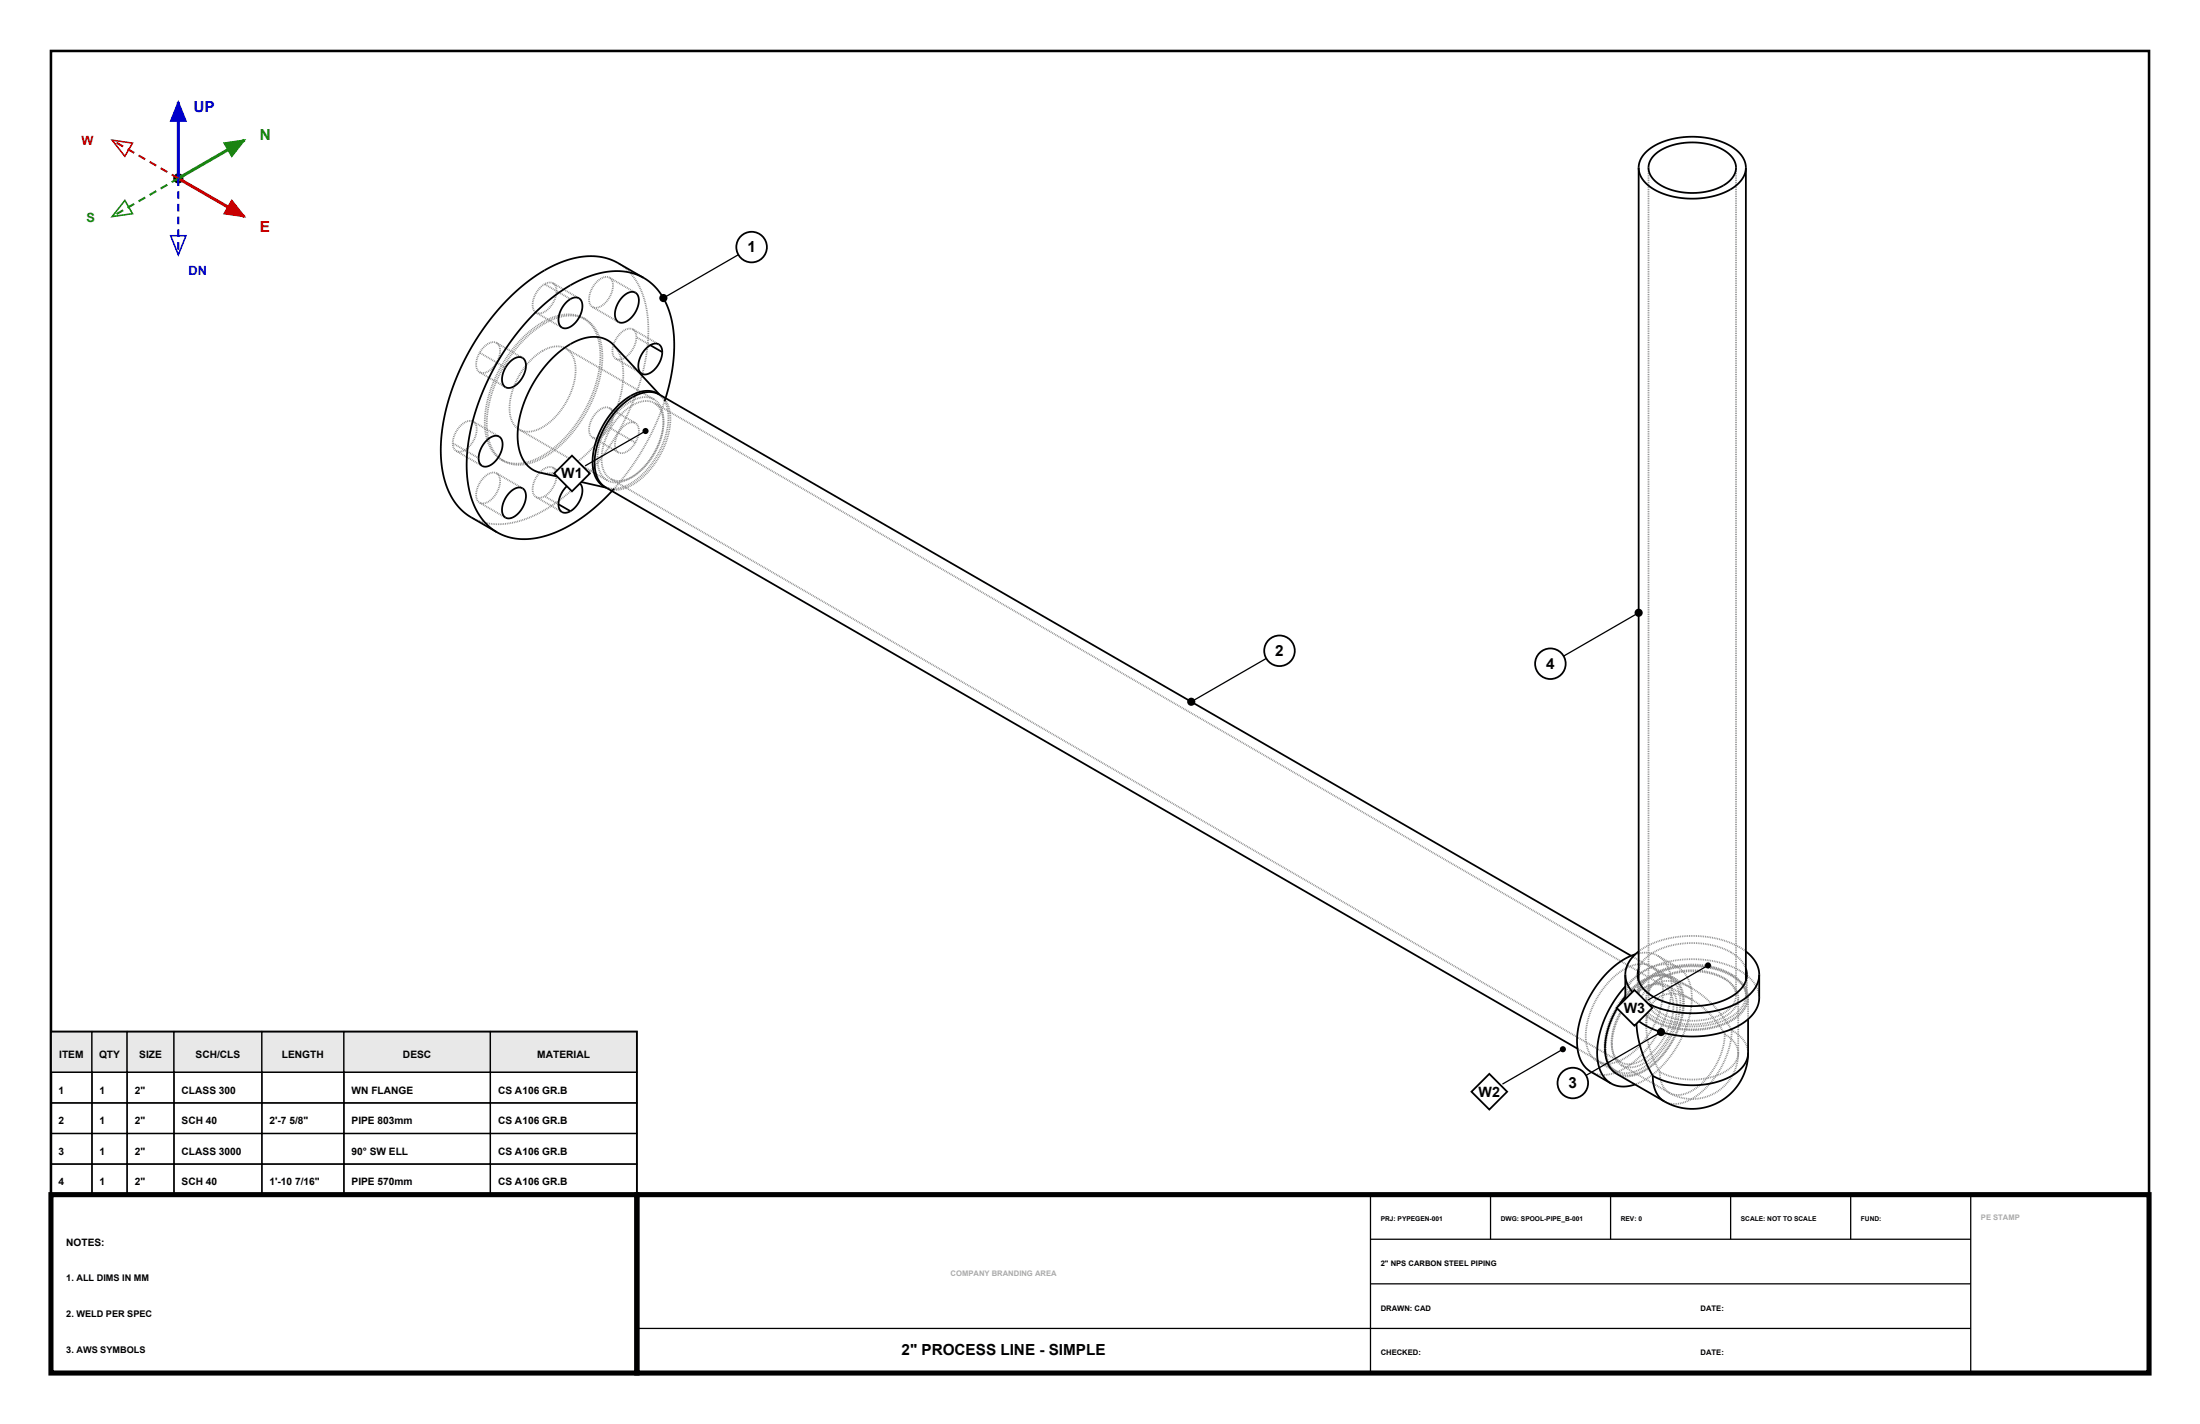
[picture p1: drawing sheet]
<svg xmlns="http://www.w3.org/2000/svg" width="432mm" height="279mm" viewBox="0 0 432 279" stroke-linecap="round" stroke-linejoin="round" font-family="sans-serif">
<path d="M10 10h411.8v224.4h-411.8z" fill="none" stroke="#000" stroke-width=".5"/>
<g fill="none" stroke="#888" stroke-width=".35" stroke-dasharray=".2 .2" stroke-linecap="butt">
<path d="M323.6 32.9v162.4M340.7 32.9v162.4M106.9 55.7l-1.3 1.3-.9 1.7-.1 1.6 .2 .6 .4 .4M108.5 55.6l-.7-.2-.9 .3M108.5 55.6l5.1 2.9M112 58.7l-5.1-3M119.6 54.5l-.8-.2-.9 .4-.9 .7-.7 1-.5 1.2-.2 1.1 .2 1 .5 .5M121.3 51.6l1.3 .9 1.2 1.2 1 1.4 .9 1.6 .6 1.7 .5 1.9 .3 2.1 .2 2.4-.4 4.9-1.2 5-1.9 5.3-2.5 4.9-3.1 4.7-3.6 4.2-3.8 3.6-3.9 2.7-1.9 1-2 .8-2 .6-1.9 .3-1.7 .1-1.8-.2-1.6-.5-1.5-.7M124.7 57.4l-5.1-2.9M94.1 69.2l-.5 1.2-.1 1.1 .1 1 .5 .5M94.1 73l.8 .2 .9-.3 .9-.8 .8-1 .5-1.2 .2-1.1-.2-.9-.5-.6M94.1 73l5.1 3"/>
<path d="M97.5 67.3l-.8-.2-.9 .3-.9 .8-.8 1M97.5 67.3l5 2.9M99.2 72.1l-5.1-2.9M105.2 61.3l.8 .2 .9-.3 .9-.8 .7-.9 .6-1.3 .1-1.1-.1-.9-.6-.6M105.2 61.3l5.1 3M106.5 68.8l1.3-.6 1.2-.2h1.1l1 .4M106.5 63.2l2.2-1 2.1-.5 1.9 .1 1.8 .6M106.9 63.5l2.2-1.1 2.1-.4h1.9l1.8 .7M111.1 68.4l.8 .7 .6 .9 .4 1.2 .1 1.4-.1 1.5-.4 1.6-.6 1.6-.8 1.7-1 1.4-1.1 1.4-1.3 1.2-1.3 .8-1.1 .6-1.3 .3-1.1-.1-1-.3M114.5 62.4l1.4 1.2 1.1 1.7 .6 2.1 .2 2.4-.2 2.7-.6 2.8-1.1 2.9-1.4 2.8-1.7 2.5-2 2.5-2.1 1.9-2.3 1.6-2.2 1-2.1 .4h-2l-1.6-.7M114.5 62.4l.4 .3M114.9 62.7l1.4 1.1 1.1 1.7 .6 2.1 .2 2.4-.2 2.7-.6 2.8-1.1 3-1.4 2.7-1.7 2.5-2 2.5-2.1 2-2.3 1.5-2.2 1-2.1 .5-2-.1-1.6-.6"/>
<path d="M116.3 60.2l.8 .2 .9-.3 .9-.8 .7-1 .5-1.1 .2-1.2-.2-.9-.5-.6M116.3 60.2l5.1 3M120.5 67.7l.9 1.3 .6 1.6 .3 1.9v2.1l-.3 2.2-.6 2.3-.9 2.3-1.2 2.3-1.3 2.1-1.6 2-1.8 1.7-1.6 1.3-1.8 1.1-1.8 .7-1.7 .3-1.7-.2M120.9 70.4l.5 .1 .7-.1 1.3-.9 1.1-1.6 .4-1.7M120.9 70.4l5.1 2.9M123.7 78.8l1.3-.6 1.2-.3 1.1 .1 1 .3M124.1 79.5l-1.7 1.3-1.6 1.8-1.4 2.2-.9 2.2-.4 2.3 .1 2.1 .6 1.5 1 1.1M124.2 64.6l-.8-.1-.8 .3-.9 .7-.8 1.1-.5 1.1-.2 1.1 .2 1 .5 .6M124.2 64.6l5.1 3M124.9 66.2l-.2-1-.5-.6M127.6 67.7l-2.7-1.5M128.3 78.3l.8 .7 .7 1 .3 1.2 .1 1.3-.1 1.6-.3 1.5-.6 1.7-.9 1.6-.9 1.5-1.2 1.4-1.2 1.1-1.3 .9-1.2 .6-1.2 .2h-1.2l-.9-.4"/>
<path d="M128.3 78.3l-17.2-9.9M128.4 79.1l-.9-.4h-1l-1.2 .3-1.2 .5M129.2 77.3l.7 .6M129.5 77.5l.4 .4M129.9 77.9l.6 .9 .4 1.1 .3 1.3v1.6l-.3 1.5-.4 1.7-1.5 3.3-2.1 3-2.4 2.1-1.3 .8-1.3 .5-1.2 .2-1.2-.1M130.5 78.7l-1.8 4.6-2.3 4.5-2.8 4.2-3.1 3.9M88.9 87l.1 .9 .6 .6M89.6 88.5l.7 .1 .9-.3 .9-.7 .8-1.1 .5-1.1 .2-1.1-.2-1-.5-.6M89.6 88.5l5 2.9M92.9 82.7l-.6-.1-.6 .1-1.4 .9-1 1.6-.4 1.8M92.9 82.7l5.1 3M93.9 89.9l-5-2.9"/>
<path d="M94.1 98.6l.8 .2 .9-.4 .9-.7 .8-1 .5-1.1 .2-1.2-.2-.9-.5-.6M97.5 92.9l-.8-.2-.9 .3-.9 .8-.7 1-.6 1.1-.1 1.2 .1 .9 .5 .6M97.5 92.9l5 2.9M98.5 90.2l-1.1-.8-.9-1.1-.7-1.4-.4-1.5-.2-1.8v-2l.3-2.1 .5-2.1 .7-2.1 1-2.2 1.2-2.1 1.3-2 1.5-1.8 1.5-1.5 1.7-1.4 1.6-1.1M98.5 90.2l.4 .3M98.9 90.5l-1.1-.9-.9-1-.7-1.4-.4-1.6-.2-1.8v-2l.3-2.1 .5-2 .7-2.2 1-2.2 1.2-2.1 1.3-1.9 1.5-1.9 1.5-1.5 1.7-1.4 1.6-1M101.9 84.3l-1.1-1.1-.7-1.7-.1-2.2 .5-2.4 1-2.4 1.4-2.3 1.7-2 1.9-1.4M105.2 97.5l.8 .2 .9-.3M105.2 97.5l5.1 3M106.9 97.4l1.3-1.2 .9-1.8 .1-1.6-.2-.6-.5-.4M108.5 91.8l-.7-.2-.9 .3-.9 .8-.8 1-.5 1.2-.2 1.1 .2 .9 .5 .6M108.5 91.8l5.1 2.9"/>
<path d="M109.6 98.9l-2.7-1.5M116.3 85.8l.7 .2 1-.3 .9-.8 .7-1M116.3 85.8l5.1 3M118.9 95.6l1.1 .4 1.3 .1 1.4-.3 1.4-.7 1.5-1 1.4-1.3 1.3-1.6 1.1-1.6 1-1.9 .6-1.9 .4-1.8 .2-1.8-.2-1.5-.4-1.4-.7-1.1-.9-.8M119 95.7l.5 .1M119.2 94.2l-1.2-1-.6-1.7-.1-2.2 .5-2.5 .9-2.4 1.5-2.3 1.7-1.9 1.8-1.4M119.2 94.2l-17.3-9.9M119.5 95.8l-.8-.3M119.6 83.9l.5-1.2 .2-1.1-.2-1-.5-.5M119.6 80.1l-.7-.2-.9 .3-.9 .8-.8 1-.5 1.2-.2 1.1 .2 1 .5 .5M119.6 80.1l5.1 2.9M119.8 94l.9 .3h1.1l1.2-.2 1.1-.5 1.2-.9 1.2-1 1.9-2.7 .8-1.5 .6-1.6 .3-1.4 .1-1.5-.1-1.3-.3-1.1-.6-.9-.8-.6"/>
<path d="M121.4 88.8l.7 .1 .9-.3 .9-.7 .8-1.1M124.7 86.8l-5.1-2.9M124.7 86.8l.5-1.1 .2-1.2-.2-.9-.5-.6M124.7 83l-.7-.1-1 .3-.9 .7-.7 1-.5 1.2-.2 1.1 .2 1 .5 .6M99.2 101.6l-5.1-3M319 193.6l2.7-2.4 1.3-.9 1.4-.6 1.4-.4 1.3-.1 1.2 .2 1 .4M321 187.2l1.2-.2 1.1-.1 1.1 .2 1 .4M321.2 195.8l.2 1.2 .6 1.2 1.1 1.1 1.2 .9 1.7 .8 1.9 .6 2.2 .4 2.1 .1 2.2-.1 2-.4 1.8-.5 1.7-.8 1.3-1 1.1-1.1 .6-1.2 .2-1.2M321.2 200v-4.2M321.4 195.8l.2 1.2 .7 1.2 1 1 1.3 1 1.6 .7 1.8 .6 2.1 .4 2.1 .1 2.1-.2 2-.3 1.8-.6 1.6-.7 1.3-1 1-1 .7-1.2 .2-1.2M321.4 191.2v4.6M321.6 195.3l.1 .9 .4 .9 .5 .8 .8 .8 2.1 1.3 2.7 1 2.9 .4 3.1-.1 2.9-.6 2.5-1.1"/>
<path d="M321.6 192.4v2.9M322.4 192.4l-2.2 1.6-1.9 2.2-1.7 2.7-1.1 2.7-.5 2.8 .1 2.5 .3 1.1 .4 .8 .6 .7 .7 .6M322.4 194l-1.8 1.3-1.6 1.8-1.3 2.1-.9 2.3-.5 2.3 .1 2 .6 1.6 1.1 1M323.1 195.8l.2 1 .5 1 .9 .9 1 .7 1.4 .7 1.6 .5 1.7 .3 1.8 .1 1.8-.1 1.7-.3 1.4-.5 1.4-.6 1.1-.8 .9-.9 .5-1 .2-1M323.6 195.3l.3 1.4 1.1 1.4 1.7 1.1 2.2 .7 2.4 .4 2.5-.1 2.4-.5 2-.9M324.2 189.6l.9 .8 .7 1.1 .5 1.4 .1 1.6M324.2 189.6l3.9 2.3M325.4 187.5l1.2 1 .8 1.4 .5 1.6 .2 2.1M325.4 187.5l3.9 2.3M326.4 194.5l-.3 2.7-1 2.9-1.5 2.8-1.8 2.4-2.2 1.9-2.3 1.2-1.1 .2-1 .1-.9-.1-.8-.4M326.7 193.5l-1-.3h-1l-1.1 .2-1.2 .6M326.7 193.5l-198.3-114.4"/>
<path d="M327.3 193.4l-1.5-.4-1.8 .2-1.9 1-1.8 1.6-1.6 2-1.2 2.4-.8 2.4-.3 2.3M327.3 193.4l4.8 2.8M327.6 191.9l-1.1-.5h-1.3l-1.4 .3-1.4 .7M327.6 191.9l-7.5-4.4M328.1 193.6l-.4 3.3-1.1 3.5-1.9 3.4-2.3 2.9-2.7 2.4-1.4 .8-1.3 .6-1.4 .3-1.2 .1-1.1-.2-1.1-.4M328.1 191.9l1 .8 .7 1.1 .4 1.4 .1 1.6M328.2 191.7l-.9-.4-1-.1-1.2 .1-1.2 .4-1.3 .6-1.3 1-2.3 2.2M328.2 191.7l3.9 2.3M329.3 189.8l1.2 1 .9 1.4 .5 1.6 .2 2M330.3 196.8l-.3 2.7-.9 2.9-1.5 2.8-1.9 2.4-2.2 1.9-2.2 1.1-1.2 .3-.9 .1-1-.2-.8-.3M332.1 195.8l-.3 2.4-.6 2.7-1.1 2.6-1.4 2.5-1.7 2.4-2 1.9-2.1 1.5-2 1M332.1 194l-2.1-1-2.1-.5-1.9 .1-1.6 .6-1.4 1.1-1 1.6-.6 2.1-.2 2.3"/>
<path d="M332.1 196.2l-1.7-.8-1.7-.4-1.6 .1-1.3 .5-1.1 .9-.9 1.3-.5 1.7-.2 1.9M338.2 198.8l1.1-.7 .8-.9 .5-.9 .1-1M338.5 192.1l-2.1-.9-2.5-.5-2.7-.1-2.5 .4-2.3 .8-1.8 1.1-1.1 1.4-.4 1.5M339.6 199.6l1.3-.9 1-1 .6-1.2 .2-1.2M339.7 186.8l-2.2-.9-2.7-.7-3-.2-2.8 .3-2.6 .7-2.2 1.1-1.7 1.4-.9 1.5M339.7 191.4l-2.5-1.1-2.9-.6-3.2-.1-3 .5-2.8 .9-2.1 1.4-.8 .8-.5 .8-.4 .9-.1 .9M339.9 191.3l-2.6-1.1-3-.6-3.2-.1-3.1 .4-2.8 1-2.2 1.4-.8 .8-.6 .9-.3 .9-.1 .9M340.7 195.3l-.1-.9-.5-1-.8-.8-1.1-.8-1.3-.6-1.4-.4-1.6-.3-1.7-.1-3.4 .4-1.4 .4-1.4 .6-1 .8-.8 .8-.5 1-.1 .9M341.2 195.8l-.2-1.1-.5-.9-.8-.9-1.2-.8M341.4 185.9l-2.2-1.1-2.5-.7-2.8-.4h-2.7l-2.8 .3-2.6 .6-2.3 .9-1.9 1.2M341.4 190.4l-3-1.3-3.7-.8-3.9-.1-3.6 .6-3.4 1.1-1.4 .8-1.2 .9-1 1-.7 1-.4 1.1-.1 1.1M342.7 186.7l-1.3-.8"/>
<path d="M342.7 190l-.5-.9-.6-.8-1.9-1.5M342.7 195.3l-.2-1.2-.7-1.1-.9-1.1-1.3-.9-1.6-.7-1.8-.6-1.9-.3-2.1-.1-2.1 .1-2 .3-1.8 .6-1.6 .8-1.3 .8-1 1.1-.6 1.2-.2 1.1M342.7 192.4v2.9M342.9 195.8l-.3-1.3-.6-1.1-.9-1-1.4-1M342.9 191.2v4.6M343.1 195.8l-.2-1.3-.6-1.1-1-1.1-1.4-1M343.1 200v-4.2M345.3 195.8l-.3-1.5-.7-1.4-1.2-1.3-1.7-1.2M313.5 208.2l-1-.8-.7-1.1-.4-1.4-.2-1.7 .2-1.7 .4-1.9 .7-2 1-1.8 1.1-1.8 1.4-1.5 1.3-1.3 1.5-1 1.5-.7 1.4-.3h1.3l1.2 .4M313.5 208.2l3.9 2.3M316.4 204.9l.1 1.4 .4 1.1 .5 .9 .9 .7M317.1 210.1l1.1 .4h1.3l1.4-.3 1.5-.7 1.4-.9 1.4-1.3 1.3-1.6 1.1-1.7 1-1.9 .7-1.9 .4-1.7 .1-1.8-.1-1.6-.4-1.4-.7-1.1-1-.7"/>
<path d="M317.1 210.1l-7.5-4.3M317.3 210.7l1.2 .4 1.3 .1 1.5-.4 1.5-.6 1.5-1.1 1.4-1.3 1.3-1.6 1.2-1.8 1-1.9 .7-2 .5-2 .1-1.7-.1-1.7-.5-1.4-.7-1.2-1-.8M317.4 210.5l-.9-.8-.7-1.1-.5-1.4-.1-1.7 .1-1.7 .5-1.9 .7-2 .9-1.8 1.2-1.8 1.3-1.6 1.4-1.2 1.5-1.1 1.4-.6 1.4-.4 1.4 .1 1.1 .4M318.1 208.4l.9 .3 1.1 .1 1.1-.3 1.1-.5 1.2-.8 1.2-1.1 2-2.7 .7-1.5 .6-1.5 .3-1.5 .1-1.4-.1-1.3-.3-1.1-.6-.9-.7-.7M318.1 208.4l-198.3-114.4M318.3 209l.9 .4h1.2l1.2-.3 1.2-.5 1.2-.9 1.2-1.1 1.1-1.3 1-1.5 .8-1.5 .6-1.7 .3-1.6 .1-1.5-.1-1.3-.3-1.2-.6-1-.8-.6M318.3 209l9.3 5.4M323.1 201.4l.2 2.1 .5 2.3 .9 2.3 1.1 2.2M323.1 201.4v-5.6M325.8 210.3l2.1 .9 2.5 .5 2.7 .1 2.5-.4 2.2-.8 1.8-1.1 1.2-1.4 .4-1.5M325.8 210.3l.1 1.4 .3 1.1 .7 1 .7 .6M326.7 216.1l.8 .4 1 .1 1.1-.1 1-.2 2.3-1.2 2.2-1.9 1.9-2.5 1.6-2.8 1-3 .3-2.8"/>
<path d="M327.6 214.4l1.5 .4 1.8-.2 1.9-1 1.8-1.6 1.6-2 1.2-2.3 .9-2.5 .2-2.3M327.6 214.4l2.2 .9 2.3 .3 2.4-.3 2.2-.9 1.8-1.4 1.5-1.9 .9-2.2 .3-2.3M338.5 202.9l-1.3-2-1.6-1.9-1.7-1.6-1.8-1.2M339.9 202.1l-1.7-2.5-1.8-2.2-2.1-2-2.2-1.4M341.2 206.6l-.2-1-.5-1-.9-.9-1.1-.8M341.2 206.6v-10.8M343.1 206.6l-.2-1.2-.6-1.2-1.1-1.1-1.3-1"/>
</g>
<g fill="none" stroke="#000" stroke-width=".35">
<path d="M321.6 32.9l.2 1.2 .7 1.2 1 1 1.3 1 1.5 .7 1.9 .5 2 .4 2 .1 2-.1 2-.4 1.8-.5 1.6-.8 1.3-.9 1-1.1 .6-1.1 .2-1.2M321.6 32.9l.2-1.2 .6-1.1 1-1.1 1.3-.9 1.6-.7 1.8-.6 2-.4 2.1-.1 2.1 .2 1.9 .3 1.8 .5 1.6 .8 1.3 .9 .9 1.1 .7 1.1 .2 1.2M321.6 32.9v159.5M324.7 30.5l1.8-1.3 2.6-.9 2.8-.4 2.9 .3 2.6 .8 2 1.2 .7 .8 .4 .8 .2 .8v.8l-.4 1.1-.8 1-1.3 .9-1.4 .7-1.7 .5-1.8 .2h-2l-1.8-.2-1.7-.4-1.6-.7-1.1-.8-1-1-.4-1-.1-1.1 .3-1.1zM342.7 32.9v159.5M111.1 59.3l1.2-.8 1.1-.1 .4 .2 .3 .5 .2 1.2-.4 1.4-.8 1.4-1.1 1-1.2 .3-.5-.1-.4-.4-.2-.6-.1-.7 .5-1.7zM122.3 58.2l1.1-.8 1.1-.1 .4 .3 .3 .4 .2 1.2-.4 1.5-.8 1.3-1.2 1-1.1 .3-.5-.1-.4-.4-.3-.7v-.7l.5-1.7zM126.4 54.5l-5.6-3.2-1.3-.5-1.4-.4-1.9-.1-2 .1-2.1 .4-2.2 .8-2.4 1.1-2.4 1.5-2.4 1.8-2.3 2-2.1 2.2-2.1 2.5-2 2.8-1.7 2.8-1.6 2.9-1.4 3.1-1.1 3.1-.9 3-.6 3-.3 3-.1 2.8 .3 2.6 .4 2.2 .7 2 .9 1.8 1.1 1.6 2.1 1.8 5.6 3.2M126.4 54.5l-1.5-.6-1.6-.5-1.7-.2-1.9 .1-1.9 .3-1.8 .5-2.1 .8-1.9 1.1-4.1 2.8-3.8 3.5-3.6 4.3-3 4.6-2.5 5.1-1.9 5.2-1.1 5-.4 4.9 .1 2.2 .3 2.1 .5 2 .7 1.7 .8 1.6 1.1 1.4 1.2 1.2 1.3 .8M126.4 54.5l2 1.6 1.6 2.1 1.2 2.5 .8 3 .3 3.4-.1 3.6-.6 3.9-1.1 4.1M100.1 71l1.2-.8 1-.1 .4 .3 .3 .4 .2 1.2-.3 1.4-.9 1.4-1.1 1-1.2 .3-.5-.1-.4-.4-.2-.6-.1-.7 .5-1.7zM126.8 68.4l1.2-.8 1.1-.1 .4 .2 .3 .4 .2 1.2-.4 1.5-.9 1.4-1.1 1-1.1 .3-.5-.2-.4-.4-.3-.6v-.7l.4-1.7z"/>
<path d="M127.6 67.7l2.4 1.4M129.2 77.3l-1.1-.5-1.3-.1-1.4 .3-1.5 .6-1.4 .9-1.4 1.3-1.4 1.6-1.2 1.8-1 2-.7 1.9-.4 1.8-.1 1.9 .2 1.5 .5 1.5 .7 1 1 .7M129.5 77.5l-9.3-10.1-1.4-.9-1.7-.4-1.5 .1-1.6 .4-1.6 .7-1.7 1.1-1.7 1.3-1.6 1.6-1.5 1.9-1.2 2-1.1 2-.9 2.3-.7 2.2-.3 2.2-.1 1.9 .2 1.9 .4 1.6 .8 1.4 1.2 1.2 1.4 .7 13.4 3.1M95.5 86.4l1.2-.8h1l.5 .2 .3 .5 .1 1.2-.3 1.4-.9 1.4-1.2 1-1.1 .3-.5-.2-.4-.4-.2-.6-.1-.7 .5-1.7zM100.1 96.6l1.2-.8 1-.1 .4 .2 .3 .5 .2 1.2-.4 1.4-.8 1.5-1.1 .9-1.2 .3-.5-.1-.4-.4-.2-.7-.1-.7 .5-1.7zM109.6 98.9l2.4 1.4M111.2 95.5l1.1-.8 1.1-.1 .4 .2 .3 .5 .2 1.2-.4 1.5-.8 1.4-1.2 .9-1.1 .3-.5-.2-.4-.4-.2-.6-.1-.7 .5-1.7zM120.5 95.9l-2.9 3-2.9 2.3-3.1 2-3.2 1.5-3 .9-2.9 .2-2.7-.4-2.2-1M319 191.2l.2 1.5 .8 1.4 1.2 1.4 1.6 1 2 1 2.3 .7 2.5 .5 2.6 .1 2.6-.1 2.5-.5 2.2-.7 2-.9 1.5-1.1 1.3-1.3 .7-1.5 .3-1.5M319 191.2v4.7l.1 .9 .7 1.6 1.2 1.4 2.1 1.5 2.7 1.1 3.1 .7 3.3 .3 3.2-.3 3.2-.7 2.6-1.1 2.1-1.5 1.2-1.5 .7-1.5 .1-5.6M319 195.5l-2.1 3.2-.8 1.7-.6 1.8-.3 1.7-.2 1.6 .1 1.6 .4 1.3 .6 1.3 1 .9 9.6 5.5M319 193.6l-1.9 2.4-1.6 2.8-1.2 2.9-.7 2.9-.1 2.5 .4 2.4 .9 1.8 .6 .7 .8 .6"/>
<path d="M320.1 187.5l-190.8-110.2-1.1-.3h-1.3l-1.4 .3-1.5 .7-1.4 1-1.4 1.3-1.2 1.4-1.1 1.7-.9 1.9-.7 1.9-.4 1.8-.2 1.7 .1 1.6 .4 1.3 .7 1.2 .8 .8 190.9 110.2M321 187.2l-1.8 .8-1.9 1.2-1.7 1.5-1.6 1.8-1.5 2.2-1.2 2.2-.9 2.4-.6 2.3-.3 2.1 .1 1.8 .3 1.6 .6 1.4 .6 .9 .8 .7 4.3 2.5M321.2 200l.2 2.7 .6 2.8 1 2.7 1.4 2.9M321.6 186.7l-1.1 1-.8 1.2-.5 1.1-.2 1.2M321.6 190l-.2 1.4 .4 1.4 .8 1.2 1.2 1.1 1.7 1 2.1 .7 2.2 .5 2.4 .1 2.2-.1 2.3-.5 2-.7 1.7-.9 1.3-1.1 .8-1.3 .4-1.4-.2-1.4M342.7 186.7l1.1 1.1 .8 1.1 .5 1.1 .2 1.2M343.1 200v6.6M316.2 212.6l1 .4 1.1 .2 1.3-.1 1.3-.3M324.4 211.1l.1 1.6 .5 1.4 .7 1.2 1 .8M343.1 206.6l-.1 .9-.4 1-.6 .8-.8 .8-2.1 1.4-2.7 .9-3.1 .5-3.3-.1-3.1-.6-2.5-1.1M343.1 206.6l-.4 2.8-1.1 2.7-1.7 2.3-2.3 1.7-2.6 1.1-2.9 .4-2.8-.4-2.6-1.1"/>
</g>
<circle cx="35" cy="35" r="1" fill="#000"/>
<path d="M35 35l13 7.5" fill="none" stroke="#c00" stroke-width=".6" stroke-linecap="butt"/>
<path d="M45.5 39.3l2.5 3.2-4-.6z" fill="#c00" stroke="#c00" stroke-width=".3"/>
<path d="M48 27.5l-13 7.5" fill="none" stroke="#0a0" stroke-width=".6" stroke-linecap="butt"/>
<path d="M44 28.1l4-.6-2.5 3.2z" fill="#0a0" stroke="#0a0" stroke-width=".3"/>
<path d="M35 20v15" fill="none" stroke="#00c" stroke-width=".6" stroke-linecap="butt"/>
<path d="M35 20l1.5 3.8h-3z" fill="#00c" stroke="#00c" stroke-width=".3"/>
<path d="M35 35l-13-7.5" fill="none" stroke="#c00" stroke-width=".4" stroke-dasharray="1.5 1" stroke-linecap="butt"/>
<path d="M22 27.5l4 .6-1.5 2.6z" fill="none" stroke="#c00" stroke-width=".3"/>
<path d="M35 35l-13 7.5" fill="none" stroke="#0a0" stroke-width=".4" stroke-dasharray="1.5 1" stroke-linecap="butt"/>
<path d="M24.5 39.3l1.5 2.6-4 .6z" fill="none" stroke="#0a0" stroke-width=".3"/>
<path d="M35 35v15" fill="none" stroke="#00c" stroke-width=".4" stroke-dasharray="1.5 1" stroke-linecap="butt"/>
<path d="M33.5 46.3h3l-1.5 3.7z" fill="none" stroke="#00c" stroke-width=".3"/>
<path d="M125 234.4h296.8v35h-296.8z" fill="none" stroke="#000" stroke-width="1" stroke-linecap="butt"/>
<path d="M269 234.4v35M292.6 234.4v8.8M316.1 234.4v8.8M339.7 234.4v8.8M363.2 234.4v8.8M386.8 234.4v35M269 243.2h117.8M269 251.9h117.8M125 260.7h261.8" fill="none" stroke="#000" stroke-width=".25"/>
<g fill="#e8e8e8" stroke="#000" stroke-width=".25">
<path d="M10 202.4h8.1v8h-8.1z" fill-rule="evenodd"/>
<path d="M18.1 202.4h6.9v8h-6.9z" fill-rule="evenodd"/>
<path d="M25 202.4h9.2v8h-9.2z" fill-rule="evenodd"/>
<path d="M34.2 202.4h17.2v8h-17.2z" fill-rule="evenodd"/>
<path d="M51.4 202.4h16.1v8h-16.1z" fill-rule="evenodd"/>
<path d="M67.5 202.4h28.8v8h-28.8z" fill-rule="evenodd"/>
<path d="M96.3 202.4h28.7v8h-28.7z" fill-rule="evenodd"/>
</g>
<g fill="none" stroke="#000" stroke-width=".25">
<path d="M144.9 50l-14.7 8.5M10 210.4h8.1v6h-8.1zM10 216.4h8.1v6h-8.1zM18.1 210.4h6.9v6h-6.9zM18.1 216.4h6.9v6h-6.9zM25 210.4h9.2v6h-9.2zM25 216.4h9.2v6h-9.2zM34.2 210.4h17.2v6h-17.2zM34.2 216.4h17.2v6h-17.2zM51.4 210.4h16.1v6h-16.1zM51.4 216.4h16.1v6h-16.1zM67.5 210.4h28.8v6h-28.8z"/>
<path d="M67.5 216.4h28.8v6h-28.8zM96.3 210.4h28.7v6h-28.7zM96.3 216.4h28.7v6h-28.7zM10 222.4h8.1v6h-8.1zM10 228.4h8.1v6h-8.1zM18.1 222.4h6.9v6h-6.9zM18.1 228.4h6.9v6h-6.9zM25 222.4h9.2v6h-9.2zM25 228.4h9.2v6h-9.2zM34.2 222.4h17.2v6h-17.2zM34.2 228.4h17.2v6h-17.2zM51.4 222.4h16.1v6h-16.1z"/>
<path d="M51.4 228.4h16.1v6h-16.1zM67.5 222.4h28.8v6h-28.8zM67.5 228.4h28.8v6h-28.8zM96.3 222.4h28.7v6h-28.7zM96.3 228.4h28.7v6h-28.7z"/>
</g>
<path d="M10 202.4h115v32h-115z" fill="none" stroke="#000" stroke-width=".35"/>
<path d="M10 234.4h115v35h-115z" fill="none" stroke="#000" stroke-width="1" stroke-linecap="butt"/>
<circle cx="130.2" cy="58.5" r=".8" fill="#000"/>
<circle cx="147.5" cy="48.5" r="3" fill="#fff" stroke="#000" stroke-width=".35"/>
<path d="M248.5 129.2l-14.7 8.5" fill="none" stroke="#000" stroke-width=".25"/>
<circle cx="233.8" cy="137.7" r=".8" fill="#000"/>
<circle cx="251.1" cy="127.7" r="3" fill="#fff" stroke="#000" stroke-width=".35"/>
<path d="M326 202.5l-14.7 8.5" fill="none" stroke="#000" stroke-width=".25"/>
<circle cx="326" cy="202.5" r=".8" fill="#000"/>
<circle cx="308.7" cy="212.5" r="3" fill="#fff" stroke="#000" stroke-width=".35"/>
<path d="M321.6 120.2l-14.7 8.5" fill="none" stroke="#000" stroke-width=".25"/>
<circle cx="321.6" cy="120.2" r=".8" fill="#000"/>
<circle cx="304.3" cy="130.2" r="3" fill="#fff" stroke="#000" stroke-width=".35"/>
<path d="M126.7 84.6l-11.9 6.8" fill="none" stroke="#000" stroke-width=".25"/>
<circle cx="126.7" cy="84.6" r=".6" fill="#000"/>
<path d="M112.3 89.4l3.5 3.5-3.5 3.5-3.5-3.5z" fill="#fff" stroke="#000" stroke-width=".35"/>
<path d="M306.8 205.9l-11.9 6.8" fill="none" stroke="#000" stroke-width=".25"/>
<circle cx="306.7" cy="205.9" r=".6" fill="#000"/>
<path d="M292.3 210.7l3.5 3.5-3.5 3.5-3.5-3.5z" fill="#fff" stroke="#000" stroke-width=".35"/>
<path d="M335.2 189.4l-11.8 6.9" fill="none" stroke="#000" stroke-width=".25"/>
<circle cx="335.2" cy="189.4" r=".6" fill="#000"/>
<path d="M317.3 197.8l3.5-3.5 3.5 3.5-3.5 3.5z" fill="#fff" stroke="#000" stroke-width=".35"/>
<text font-size="3" fill="#00c" x="38" y="22">UP</text>
<text font-size="3" fill="#0a0" x="51" y="27.5">N</text>
<text font-size="3" fill="#c00" x="51" y="45.5">E</text>
<g font-size="3">
<text x="146.7" y="49.5">1</text>
<text x="250.3" y="128.7">2</text>
<text x="303.5" y="131.3">4</text>
<text x="307.9" y="213.6">3</text>
<text x="176.9" y="265.9">2&quot; PROCESS LINE - SIMPLE</text>
</g>
<g font-size="2.8">
<text x="110.2" y="93.9">W1</text>
<text x="318.7" y="198.7">W3</text>
<text x="290.2" y="215.2">W2</text>
</g>
<text font-size="2.5" fill="#c00" x="16" y="28.5">W</text>
<text font-size="2.5" fill="#0a0" x="17" y="43.5">S</text>
<text font-size="2.5" fill="#00c" x="37" y="54">DN</text>
<g font-size="2">
<text x="11.6" y="207.6">ITEM</text>
<text x="19.4" y="207.6">QTY</text>
<text x="27.3" y="207.6">SIZE</text>
<text x="38.4" y="207.6">SCH/CLS</text>
<text x="55.3" y="207.6">LENGTH</text>
<text x="79.1" y="207.6">DESC</text>
<text x="105.5" y="207.6">MATERIAL</text>
<text x="11.5" y="214.6">1</text>
<text x="19.6" y="214.6">1</text>
<text x="26.5" y="214.6">2&quot;</text>
<text x="35.7" y="214.6">CLASS 300</text>
<text x="69" y="214.6">WN FLANGE</text>
<text x="97.8" y="214.6">CS A106 GR.B</text>
<text x="11.5" y="220.6">2</text>
<text x="19.6" y="220.6">1</text>
<text x="26.5" y="220.6">2&quot;</text>
<text x="35.7" y="220.6">SCH 40</text>
<text x="52.9" y="220.6">2'-7 5/8&quot;</text>
<text x="69" y="220.6">PIPE 803mm</text>
<text x="97.8" y="220.6">CS A106 GR.B</text>
<text x="11.5" y="226.6">3</text>
<text x="19.6" y="226.6">1</text>
<text x="26.5" y="226.6">2&quot;</text>
<text x="35.7" y="226.6">CLASS 3000</text>
<text x="69" y="226.6">90° SW ELL</text>
<text x="97.8" y="226.6">CS A106 GR.B</text>
<text x="11.5" y="232.6">4</text>
<text x="19.6" y="232.6">1</text>
<text x="26.5" y="232.6">2&quot;</text>
<text x="35.7" y="232.6">SCH 40</text>
<text x="52.9" y="232.6">1'-10 7/16&quot;</text>
<text x="69" y="232.6">PIPE 570mm</text>
<text x="97.8" y="232.6">CS A106 GR.B</text>
<text x="13" y="244.4">NOTES:</text>
</g>
<g font-size="1.8">
<text x="13" y="251.4">1. ALL DIMS IN MM</text>
<text x="13" y="258.4">2. WELD PER SPEC</text>
<text x="13" y="265.4">3. AWS SYMBOLS</text>
</g>
<g font-size="1.5" fill="#aaa">
<text x="388.8" y="239.4">PE STAMP</text>
<text x="186.6" y="250.4">COMPANY BRANDING AREA</text>
</g>
<g font-size="1.5">
<text x="271" y="248.4">2&quot; NPS CARBON STEEL PIPING</text>
<text x="271" y="257.2">DRAWN: CAD</text>
<text x="333.8" y="257.2">DATE:</text>
<text x="271" y="265.9">CHECKED:</text>
<text x="333.8" y="265.9">DATE:</text>
</g>
<g font-size="1.3">
<text x="271" y="239.7">PRJ: PYPEGEN-001</text>
<text x="294.6" y="239.7">DWG: SPOOL-PIPE_B-001</text>
<text x="318.1" y="239.7">REV: 0</text>
<text x="341.7" y="239.7">SCALE: NOT TO SCALE</text>
<text x="365.2" y="239.7">FUND:</text>
</g>
</svg>
